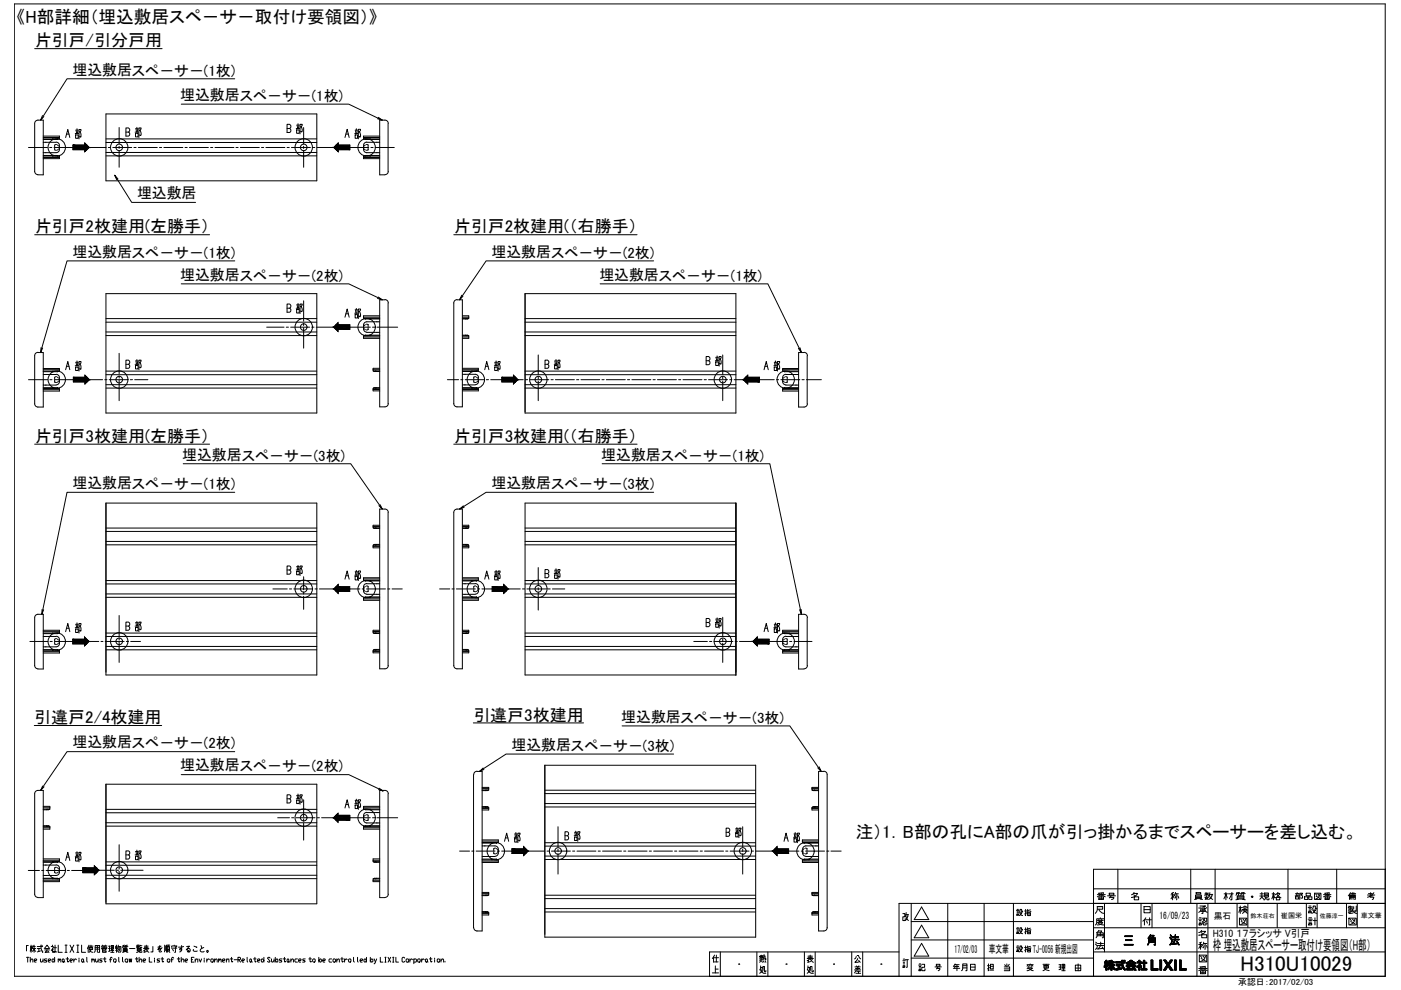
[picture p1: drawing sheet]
<svg xmlns="http://www.w3.org/2000/svg" width="297mm" height="210mm" viewBox="0 0 297 210" stroke-linecap="round" stroke-linejoin="round" font-family="sans-serif">
<!-- layer: TOS_WA -->
<g fill="none" stroke="#000" stroke-width=".21">
<path d="M3 .8h290.7v206.2h-290.7zM191.4 193.7h.4v.7h-.4v.8h.5v-.4M192.1 194l.1 .7 .4 .5M192.1 193.9h.5M192.1 193.5l-.2 .9M192.5 193.9l-.2 .7-.4 .6M193.2 199.3h38.6M193.2 195.4h38.6M193.2 191.5v15.5M195.4 192.3l1.5 2.7h-3.1zM195.4 196.2l1.5 2.6h-3.1zM200.9 191.5v15.5"/>
<path d="M208.6 191.5v15.5M214.9 191.5v15.5M231.8 188.5h61.9M231.8 196.7h61.9M234.2 191.5v10.3M237 184.3v7.2M241.9 191.5v5.2M244.2 191.5v5.2M252.5 184.3v7.2M253.8 191.5v15.5M256.1 191.5v15.5M257.6 184.3v7.2"/>
<path d="M262.3 191.5v5.2M264.6 191.5v5.2M270.8 191.5v5.2M273.1 184.3v7.2M277 191.5v5.2M279.3 191.5v5.2M283.4 184.3v7.2M285.5 191.5v5.2M287.8 191.5v5.2M293.7 184.3h.1M293.7 184.3h-61.9v22.7M293.7 191.5h-103.1v15.5"/>
<path d="M5.6 203h.6M5.9 203v1M6 200.5h-.4v1.1M6.4 203.7l.4-.4 .2 .7M6.4 203v1M6.5 200.7h.2M6.6 200.4v1.5M6.7 201.5l-.1-.8-.2 1M6.8 201.7l.4-.6 .4 .6M6.8 201.1h.8M6.9 200.7h.6M7 200.5l-.2 .5"/>
<path d="M7.2 200.4v1.5M7.3 203.7h.3l.2-.2-.2-.2-.3 .2v.3l.3 .2M7.9 201.1h.7M7.9 200.7h1.1M8.2 201.1v.6M8.6 203.3l.1 .7 .4-.3M8.6 201.6l-.7 .2M8.7 200.4l.1 1 .2 .5v-.3M8.8 200.4l.2 .1M9.1 203.3v.7M9.4 201.1l.6-.7 .5 .7M9.5 201.4h1"/>
<path d="M9.6 201.1h.7M9.9 203.3h-.4l-.1 .2 .1 .2h.3l.1 .1-.1 .2h-.4M10 201.4l-.4 .5 .7-.1M10.1 201.7l.3 .2M10.2 203.7h.4l.2-.2-.2-.2-.4 .2v.3l.4 .2M10.9 200.7h.4l-.4 .8M11.1 200.4v.3M11.2 203.3l.4 .4-.3 .3-.3-.2zM11.3 201.4l-.2-.2v.7M11.3 200.9h.7M11.6 203v1M11.7 200.4v1.4h-.4h.8"/>
<path d="M12.3 200.4v1.5h.9M12.3 203.5l.2-.2 .1 .4M12.3 203.3v.7M12.6 203.5l.2-.2 .1 .2v.5M13.3 203.3l.3 .2v.3l-.2 .2-.2-.2zM13.6 203.8l.1 .2M13.8 200.4h.4M13.8 201.9h.4M14 200.4v1.5M14 203.3h.5M14.3 203v.8l.1 .2 .1-.2M14.8 203.7h.4l.2-.2-.2-.2-.4 .2v.3l.4 .2"/>
<path d="M14.8 200.4l.8 1.5M15.6 200.4l-.8 1.5M15.6 203.3v.7M16.2 203.5l-.3-.2-.3 .4M16.3 200.4h.4M16.3 201.9h.4M16.5 200.4v1.5M16.7 203.1v.2M16.7 203.5v.5M17.3 200.4v1.5h.8M17.4 203.3l.3 .2-.1 .5-.3-.2zM17.7 203.8l.2 .2"/>
<path d="M18.4 203l.1 1M18.7 200.8l-.2 .3M18.9 200.4l-.2 .4v1.1M18.9 200.6h.8M19 200.9h.6v.4h-.6zM19 201.5l.7 .4M19.3 200.4a1.36 1.36 0 0 1-.4 1.5M19.5 203.5l.1-.2 .1 .4M19.5 203.3v.7M19.7 203.5l.2-.2 .1 .2v.5M20 201.9l.2-.2v-1.2h.9v1.4h-.2M20.2 201.2h.9"/>
<path d="M20.2 200.9h.9M20.3 203.3v.5l.1 .2 .4-.3M20.6 200.5v1.4M20.8 203.3v.7M21.5 201.2l.1-.3h1.1l-.1 .3M21.7 203.3h-.5l-.1 .2 .1 .2h.3l.2 .1-.2 .2h-.4M21.7 200.6h.4M21.7 201.1h.7v.3h-.7zM21.7 201.6h.8v.3h-.8zM21.7 200.4l-.2 .3M21.7 201.4v.2M21.8 200.6l.1 .2"/>
<path d="M21.9 203.3h.6M22.1 200.8v.1M22.2 203v.8l.1 .2 .2-.2M22.3 200.6h.4M22.3 200.4l-.2 .3M22.4 200.6l.1 .2M23 201.1h.4M23 200.6h.4M23.2 203.5h.5M23.2 200.6v1.1M23.4 201.6l-.4 .1M23.5 201.9h.7"/>
<path d="M23.5 201.5h.6M23.6 200.5h.5v.7h-.5zM23.6 200.9h.5M23.8 203.1l-.1-.1-.3 .1v.9M23.8 200.5v1.4M24.2 203.3h.3l.1 .2-.1 .5h-.3l-.1-.2zM24.5 200.6v.2h.4M24.5 200.8v.3M24.7 200.4v1.5M24.9 201.2l-.4 .3M25 200.7h.6v1l-.2 .2M25.1 200.4l-.2 .7"/>
<path d="M25.2 203l.1 1M25.2 200.7v.5l-.3 .5M25.4 200.7v.4l-.3 .8M26 203v.8l.1 .2M26.1 200.6h.4M26.1 201.1h.9v.6h-.9zM26.1 201.5h.9M26.1 201.3h.9M26.3 201.8l-.3 .1M26.3 200.6v.4M26.4 200.4l-.3 .1-.1 .4M26.5 203.5l.5-.2 .1 .2-.1 .5-.5-.2z"/>
<path d="M26.6 200.6h.5M26.8 201.8l.3 .1M26.9 200.6v.4M27 200.4l-.4 .1-.1 .4M27.4 203.3l.1 .7 .1-.7 .2 .7 .1-.7M27.5 201.1h1.1M28.7 203.3h.5M29 203v.8l.1 .2 .1-.2M29 200.6h.4v.2h-.4M29.1 201.1h.8v.5h-.8zM29.1 201.3h.8M29.1 201.5h.8"/>
<path d="M29.3 200.4v.2M29.3 200.8v.2M29.4 201.6l-.1 .2-.4 .1M29.5 200.4h-.5v.6h.5M29.5 203.7l.4-.4 .1 .7M29.5 203v1M29.6 201.6l.1 .3h.3l.1-.2M29.7 200.5l-.1 .2M29.7 200.9h.4M29.7 200.4v.1h.4M30.3 203.7h.5l.1-.2-.1-.2h-.3l-.2 .2 .2 .5h.3M30.4 201.6l.3-.1v.4"/>
<path d="M30.4 201.1h1.2M30.6 200.6h.8M30.6 200.9h.8M31 201.2l.3 .5 .3 .2M31 200.4v.7l-.3 .4M31.1 201.7l-.6 .2M31.4 201.3l-.3 .2M31.7 203v1h.5M32.4 200.7v1.1h-.4M32.8 203.1v.2M32.8 203.5v.5M33.9 203.3h-.5l-.1 .2 .1 .2h.3l.2 .1-.2 .2h-.4"/>
<path d="M33.9 200.5l-.4 .8 .5-.3 .1 .5M34.1 200.6l-.6 .2M34.1 203.3h.6M34.4 200.9l-.7 .6 .1 .3 .5-.1M34.4 203v.8l.1 .2 .2-.2M34.9 200.4v1.4M35.1 200.6v.9M35.3 200.4v1.4M35.4 200.4h.6M35.5 200.7h.4v.9h-.4zM35.5 201.3h.4M35.5 201h.4"/>
<path d="M35.6 201.6l-.2 .3M35.6 203.3l.4 .2v.3l-.2 .2-.3-.2zM35.7 200.4l-.2 .3M35.8 201.6l.2 .3M36.3 203.5h.4M36.4 200.8v-.2h1.1l-.1 .2M36.4 201h1.1M36.6 201.3l.2 .3M36.8 203.1l-.1-.1-.3 .1v.9M36.9 200.4v.2M37.2 200.7v1.2h-.2M37.6 203.3h.5"/>
<path d="M37.9 203v.8l.1 .2 .1-.2M38.4 203.7l.4-.4 .2 .7M38.4 203v1M38.5 200.5v.8h-.4l.1-.2h.2l.1 .4-.4 .3M38.9 200.7l-1.1 .1M39.2 203.7h.5l.1-.2-.1-.2-.5 .2v.3l.5 .2M39.6 200.7l.6-.1-.7 .8 .7-.3 .1 .2-.1 .5h-.4l-.1-.2 .3-.1 .1 .3M40.6 203.5h.2M41 201.3v.2l.2 .2 .6-.1M41.1 200.6l.6 .2-.1 .1M41.1 203h-.5v1h.5M41.4 203.7l.4-.4 .1 .7"/>
<path d="M41.4 203.3v.7M42.2 203.3l.3 .7 .2-.7M42.6 200.5l.2 .6M43.2 200.9a.79 .79 0 0 0-.8 .7l.3 .2 .6-.1M43.3 203.1v.2M43.3 203.5v.5M43.8 203.3v.7M44.4 203.5l-.3-.2-.3 .4M44.8 203.3h.3l.1 .2-.1 .5h-.3l-.1-.2zM45.5 203.7l.4-.4 .1 .7M45.5 203.3v.7M46.3 203.5l.2-.2 .1 .4"/>
<path d="M46.3 203.3v.7M46.6 203.5l.2-.2 .1 .2v.5M47.1 203.7h.5l.1-.2-.1-.2-.5 .2v.3l.5 .2M48 203.7l.4-.4 .1 .7M48 203.3v.7M48.8 203.3h.5M49.1 203v.8l.1 .2 .1-.2M49.6 203.5h.6M50.4 203.5h.5l.1-.2-.1-.3h-.5v1M50.6 203.5l.4 .5M51.3 203.7h.4l.1-.2-.1-.2-.4 .2v.3l.4 .2M52.4 203l.1 1"/>
<path d="M53.1 203.3l.2 .2-.1 .5-.3-.2zM53.3 203.8l.2 .2M53.7 203.3h.6M54 203v.8l.2 .2 .1-.2M54.6 203.7h.4l.1-.2-.1-.2-.4 .2 .1 .5h.3M55.5 203.3l.5 .4-.3 .3-.3-.2zM56 203v1M57.3 203.1l-.2-.1-.4 .1 .6 .7-.2 .2-.4-.2M57.6 203.3l.1 .7 .4-.3M58.1 203.3v.7M58.4 203v1M58.7 203.3l.2 .2-.1 .5-.4-.3z"/>
<path d="M59.8 203.3h-.5l-.1 .2 .1 .2h.3l.2 .1-.2 .2h-.4M60 203.3h.6M60.3 203v.8l.1 .2 .2-.2M61 203.3l.2 .2-.1 .5-.2-.2zM61.2 203.8l.2 .2M61.7 203.7l.4-.4 .1 .7M61.7 203.3v.7M63.1 203.3h-.5l-.1 .2 .1 .5h.5M63.3 203.7h.4l.2-.2-.2-.2h-.3l-.1 .2 .1 .5h.3M64.7 203.3h-.4l-.1 .2 .1 .2 .4 .1-.2 .2h-.3M65.5 203.3h.5M65.7 203v.8l.2 .2 .1-.2"/>
<path d="M66.3 203.5l.4-.2 .1 .2-.1 .5-.4-.2zM67.6 203v1M67.9 203.3l.2 .2-.1 .5-.4-.3zM68.4 203.7h.5l.1-.2-.1-.2h-.3l-.2 .2 .2 .5h.3M70.3 203.3h-.4l-.1 .2 .1 .5h.4M70.7 203.3l.4 .2v.3l-.1 .2-.4-.2zM71.4 203.7l.4-.4 .2 .7M71.4 203.3v.7M72.2 203.3h.6M72.5 203v.8l.1 .2 .2-.2M73.1 203.3v.7M73.6 203.5l-.3-.2-.2 .4"/>
<path d="M74 203.3l.4 .2-.1 .5-.4-.2zM75 203v.8l.1 .2M75.8 203l.1 1M76.4 203.7h.4l.1-.2-.1-.2h-.3l-.1 .2 .1 .5h.3M77.2 203.5l.3-.2 .2 .4-.2 .3-.3-.2zM77.7 203v1M78.5 203v1M78.8 203.3l.3 .2v.3l-.2 .2-.4-.3zM79.3 203.3l.3 .7M79.9 203.3l-.5 1h-.1M80.6 203v1h.6M81.6 203h.3"/>
<path d="M81.6 204h.3M81.7 203v1M82.3 203l.5 1M82.8 203l-.5 1M83.3 203h.2M83.3 204h.2M83.4 203v1M83.9 203v1h.6M85.8 203.1l-.1-.1-.5 .1v.7l.2 .2 .4-.2M86.2 203.3h.3l.1 .2-.1 .5h-.3l-.1-.2zM86.9 203.3v.7M87.4 203.5l-.2-.2-.3 .4"/>
<path d="M87.7 203.5l.2-.2h.3l.1 .2-.1 .5h-.5M87.7 203.3v1M88.7 203.3h.3l.1 .2-.1 .5h-.3l-.2-.2zM89.4 203.3v.7M89.9 203.5l-.3-.2-.2 .4M90.3 203.3l.3 .2-.1 .5-.3-.2zM90.6 203.8l.1 .2M91 203.3h.6M91.3 203v.8l.1 .2 .2-.2M92.1 203.1v.2M92.1 203.5v.5M92.8 203.3l.4 .2v.3l-.1 .2-.4-.2z"/>
<path d="M93.5 203.7l.4-.4 .2 .7M93.5 203.3v.7M94.3 203.8v.2M151 206.3h1.3M151.3 202.9l-.3 .3M151.4 203.1h.9M151.5 203.9h.8M151.5 202.5l-.2 .4v1.1M151.7 205.5h.6M151.7 204.8v1.5M151.9 202.5v1.4M152.7 201.8v5.2"/>
<path d="M156.6 204.4h.1M160.5 201.8v5.2M162.8 201.8v5.2M166.7 204.4h.1M170.5 201.8v5.2M171.1 203.7l.3-.1v.4M171.1 203.2h1.4M171.2 205.6l.3 .5 .5 .3h.5M171.3 205.1h.4l-.3 1-.3 .3M171.3 204.8l-.2 .8M171.3 202.7h.9M171.3 203h.9"/>
<path d="M171.8 203.3l.4 .6 .3 .1M171.8 202.5v.7l-.4 .4M171.9 203.9l-.7 .1M172.2 203.4l-.2 .2M172.5 205.8v.2l-.3 .1v-1.2h-.4v.9l-.2 .3M172.8 201.8v5.2M176.7 204.4h.1M180.6 201.8v5.2M182.9 201.8v5.2M186.8 204.4h.1M190.6 201.8h-40.2v5.2M191.4 203.7h.5"/>
<path d="M191.5 204.8h.3v.3h-.3zM191.5 204.4h.3M191.5 204h.3M191.5 203.4h.3M191.9 203.5h.7M193.2 203.1h38.6M193.8 202.7l1.6-2.7 1.5 2.7M231.8 201.8h61.9M234.1 204.8v.3M234.2 203.9v.3M234.2 204.7v.3M234.2 204.6v.4"/>
<path d="M234.3 203.9v.3M234.3 204.4v.6M234.4 203.9v.3M234.4 204.3v.5M234.4 203.6h.3v.3h.2v.3h-.2l.2 .3v.4l-.2-.2v1h-.3v-.9l-.3 .3 .3-.8v-.1h-.2v-.3h.2zM234.4 203.9v.9M234.5 203.6v2.1M234.6 203.6v2.1M234.7 203.6v2.1M234.8 203.9v.3M234.8 204.4v.4M234.8 204.5v.3"/>
<path d="M234.9 203.9v.3M234.9 204.5v.4M234.9 205.3v.3M235 204.1v.3M235 204.5v.3M235 205.3v.3M235.1 204v.4M235.1 204.5v.3M235.1 205.2v.4M235.1 203.7h.3v.2h.1v-.3h.3v.3h.4v.3h-.4v.3h.5v.3h-.3l.3 .8-.5-.7v.8h-.3v-.8l-.6 .7v-.3l.4-.5h-.3v-.3h.5v-.3h-.2l-.3 .3zM235.1 203.7v.7M235.1 205v.5"/>
<path d="M235.2 203.7v.6M235.2 204.5v.3M235.2 205v.4M235.2 203.7v.5M235.2 204.9v.4M235.3 203.7v.5M235.3 204.5v.8M235.4 204.5l-.1 .7M235.4 203.9v.3M235.4 204.5v.6M235.4 204.5v.5M235.5 203.9v.3"/>
<path d="M235.5 204.5v.4M235.5 203.6v2.1M235.6 203.6v2.1M235.7 203.6v2.1M235.8 203.9v.3M235.8 204.5v.5M235.9 203.9v.3M235.9 204.5v.5M235.9 204.5v.6M236 203.9v.3M236 204.5v.8M236 204.5v.3"/>
<path d="M236 204.8v.5M236.1 203.9v.3M236.1 204.5v.3M236.1 205v.4M236.1 205v.5M236.2 203.9v.3M236.2 204.5v.3M236.2 205.1v.5M236.2 205.3v.3M236.3 204.5v.3M236.3 205.3v.3M236.5 203.9h1.3v-.3h.3v.3h.4v.3h-.4v.3l.2 .6 .3 .3v.3l-.5-.4-.3-1.1h-1.3z"/>
<path d="M236.6 203.9v.3M236.6 205.4v.3M236.6 204.5h1.1v.3h-.4v.5l.5-.1v.3l-1.3 .2v-.3h.6v-.6h-.5zM236.6 205.4v.2M236.7 203.9v.3M236.7 204.5v.3M236.7 205.4v.2M236.8 203.9v.3M236.8 204.5v.3M236.8 205.4v.2M236.9 203.9v.3M236.9 204.5v.3"/>
<path d="M236.9 205.4v.2M237 203.9v.3M237 204.5v.3M237 205.4v.2M237.1 203.9v.3M237.1 204.5v1.1M237.2 203.9v.3M237.2 204.5v1.1M237.3 203.9v.3M237.3 204.5v1.1M237.3 204.5v.3M237.3 205.3v.3"/>
<path d="M237.4 203.9v.3M237.4 204.5v.3M237.4 205.3v.3M237.5 203.9v.3M237.5 204.5v.3M237.5 205.3v.3M237.6 203.9v.3M237.6 204.5v.3M237.6 205.3v.2M237.7 203.9v.3M237.7 204.5v.3M237.7 205.2v.3"/>
<path d="M237.8 203.6l.1 1.1M237.8 205.2v.3M237.9 203.6v1.3M237.9 203.6v1.4M238 203.6v1.5M238 203.6l.1 1.7M238.1 203.9v.3M238.1 204.6v.7M238.2 203.9v.3M238.2 204.8v.6M238.2 203.6h.3v.2h-.3zM238.2 203.6v.2"/>
<path d="M238.2 204.9v.5M238.2 205l.1 .6M238.3 203.6v.2M238.3 203.9v.3M238.3 205.2v.4M238.4 203.6v.2M238.4 203.9v.3M238.4 205.2v.4M238.4 205.3v.3M238.4 205.3v.4M238.5 203.6v.2M238.5 203.9v.3"/>
<path d="M238.5 205.4v.3M238.8 204.1l.8-.5h.4l.8 .5v.3l-.3-.1v.2h-1.4v-.2l-.3 .1zM238.8 204.7h2v.3h-1.2l-.3 .4h.8l.2-.1-.2-.3h.4l.3 .7-.4-.1h-1.6v-.2h.2l.2-.4h-.4zM238.8 204.1v.3M238.8 204.7v.3M238.9 204.7v.3M238.9 205.4v.2M238.9 204.1v.3M239 204.1v.2M239 204.7v.3M239 205.4v.2M239 204v.3"/>
<path d="M239 205.3v.3M239.1 204v.5M239.1 204.7v.3M239.1 205.1v.5M239.2 204.2h.2a.45 .45 0 0 1 .4-.3 .45 .45 0 0 1 .4 .3h.2zM239.2 203.9v.6M239.2 204.7v.9M239.3 203.9v.6M239.3 204.7v.9M239.4 203.9v.3M239.4 204.2v.3M239.4 204.7v.9"/>
<path d="M239.4 203.8v.4M239.4 204.7v.5M239.4 205.4v.2M239.5 203.8v.3M239.5 204.2v.3M239.5 204.7v.4M239.5 205.4v.2M239.6 203.7v.4M239.6 204.7l-.1 .3M239.6 203.7v.3M239.6 204.2v.3M239.6 204.7v.3"/>
<path d="M239.6 205.4v.2M239.6 203.6v.4M239.7 203.6v.3M239.7 204.2v.3M239.7 204.7v.3M239.7 205.4v.2M239.8 203.6l-.1 .3M239.8 203.6v.3M239.8 204.2v.3M239.8 204.7v.3M239.8 205.4v.2M239.9 203.6v.3"/>
<path d="M239.9 204.2v.3M239.9 204.7v.3M239.9 205.4v.2M239.9 203.6l.1 .4M240 203.7v.3M240 204.2v.3M240 204.7v.3M240 205.4v.2M240.1 203.7v.3M240.1 204.2v.3M240.1 204.7v.3M240.1 205.4v.2"/>
<path d="M240.1 203.7v.4M240.1 203.8v.3M240.2 205v.1M240.2 205.3v.3M240.2 203.9v.3M240.2 204.2v.3M240.2 204.7v.3M240.2 205v.2M240.3 203.9v.3M240.3 204.2v.3M240.3 204.7v.3M240.3 205v.3"/>
<path d="M240.3 205.3v.3M240.3 203.9v.6M240.3 205v.6M240.4 203.9v.6M240.4 204.7v.3M240.4 205v.6M240.4 204v.5M240.5 204v.5M240.5 204.7v.3M240.5 205.1v.6M240.5 204v.3M240.5 205.2v.5"/>
<path d="M240.6 204v.3M240.6 204.7v.3M240.6 205.3v.4M240.7 204.1v.2M240.7 204.7v.3M240.7 205.3v.4M240.7 205.4v.3M240.7 205.5v.2M240.8 204.1v.3M240.8 204.7v.3M240.8 205.6v.1M240.8 205.7h.1"/>
<path d="M241.1 204.9v.3M241.1 203.9h.3v-.3h.3v.3h.3l-.2 .7 .2 .2v.3l-.3-.2v.8h-.3v-.7l-.3 .2v-.3l.6-.7h-.6zM241.1 203.9v.3M241.2 203.9v.3M241.2 204.8v.3M241.3 203.9v.3M241.3 204.8v.3M241.3 204.8v.2M241.4 203.9v.3M241.4 204.7v.3M241.5 203.6v.6M241.5 204.6v1.1"/>
<path d="M241.5 204.5v1.2M241.6 203.6v.6M241.6 204.4v1.3M241.6 203.6l.1 2.1M241.7 203.9v1M241.8 203.9v1M241.8 203.9v.6M241.8 204.7v.3M241.8 204.7l.1 .3M241.9 203.9l-.1 .5M242 203.9v.3M242 204.8v.3"/>
<path d="M242 205.4v.2M242.1 204v.3M242.1 205.4v.2M242.2 204v.3M242.2 205.4v.2M242.3 204v.3M242.3 205.4v.2M242.4 204v.3M242.4 205.4v.2M242.4 203.6h.3v.4h.4v.3h-.4v1.1h.5v.2h-1.3v-.2h.5v-1.1h-.4v-.3h.4zM242.4 203.6v2M242.5 203.6v2"/>
<path d="M242.6 203.6v2M242.7 203.6v2M242.8 204v.3M242.8 205.4v.2M242.9 204v.3M242.9 205.4v.2M243 204v.3M243 205.4v.2M243.1 204v.3M243.1 205.4v.2M244 203.6h.4v1.8h1.1v.3h-1.5zM244.1 203.6v2.1"/>
<path d="M244.2 203.6v2.1M244.3 203.6v2.1M244.4 203.6v2.1M244.5 205.4v.3M244.6 205.4v.3M244.7 205.4v.3M244.8 205.4v.3M244.9 205.4v.3M245 205.4v.3M245.1 205.4v.3M245.2 205.4v.3M245.3 205.4v.3"/>
<path d="M245.4 205.4v.3M245.5 205.4v.3M245.9 203.6h.4v2.1h-.4zM245.9 203.6v2.1M246 203.6v2.1M246.1 203.6v2.1M246.2 203.6v2.1M246.7 205.6v.1M246.7 203.6h.5l.5 .7 .5-.7h.4l-.7 1 .8 1.1h-.5l-.6-.8-.5 .8h-.4l.7-1.1zM246.7 203.6h.1M246.8 203.6v.1M246.8 205.5v.2"/>
<path d="M246.9 203.6v.2M246.9 205.4v.3M247 203.6v.3M247 205.3v.4M247 203.6v.4M247 205.2v.5M247.1 203.6v.6M247.1 205v.7M247.2 203.6v.6M247.2 205v.6M247.2 203.7v.6M247.2 204.9v.7"/>
<path d="M247.3 203.7v.6M247.3 204.8v.7M247.3 203.8v.7M247.3 204.7v.7M247.4 203.9v.6M247.4 204.7v.6M247.4 204v1.2M247.5 204v1.1M247.6 204.2v.8M247.6 204.2v.7M247.7 204.3v.6M247.8 204.2v.8"/>
<path d="M247.8 204.1v1M247.8 204v1.2M247.9 204v1.3M247.9 204.7l.1 .7M248 203.9l-.1 .6M248 203.8v.6M248 204.8v.7M248.1 203.7v.6M248.1 204.9v.7M248.1 203.7v.5M248.1 205v.6M248.2 203.6v.6"/>
<path d="M248.2 205v.7M248.2 203.6v.5M248.2 205.1v.6M248.3 203.6v.4M248.3 205.1v.6M248.3 205.2v.5M248.4 205.3v.4M248.4 203.6v.3M248.4 203.6v.2M248.4 205.4v.3M248.5 203.6v.1M248.5 205.5v.2"/>
<path d="M248.5 205.6v.1M248.6 203.6h.1M248.6 205.6v.1M248.6 205.7h.1M249 203.6h.4v2.1h-.4zM249.1 203.6v2.1M249.2 203.6v2.1M249.3 203.6v2.1M249.4 203.6v2.1M250.1 203.6h.3v1.8h1.1v.3h-1.4zM250.1 203.6v2.1M250.2 203.6v2.1"/>
<path d="M250.3 203.6v2.1M250.4 203.6v2.1M250.5 205.4v.3M250.6 205.4v.3M250.7 205.4v.3M250.8 205.4v.3M250.9 205.4v.3M251 205.4v.3M251.1 205.4v.3M251.2 205.4v.3"/>
<circle cx="44" cy="201.7" r=".2"/>
</g>
<!-- layer: TOS_K3 -->
<g fill="none" stroke="#000" stroke-width=".21">
<path d="M6 31.3h4.1M10.5 31.3h.5M18.9 31.3h3.6M23 31.3h.4M25.3 31.9v3.6M29.3 31.3h4M33.8 31.3h.5M34.7 31.3h4.1M39.2 31.3h.5M40.2 31.3h4M44.6 31.3h.5M45.6 31.3h4"/>
<path d="M50 31.3h.5M51 31.3h4M55.4 31.3h.5M56.4 31.3h4M64.4 31.9v3.6M67.2 31.3h3.7M79.6 31.3h4M56.5 69.4h3.7M64.4 69.5v4.3M67 69.4h3.7M79 69.4h.4M79.9 69.4h4.4"/>
<path d="M6 80.5h4.1M10.6 80.5h.4M19 80.5h2.7M22.2 80.5h.5M23.1 80.5h4.1M25.3 80.6v4.3M94.9 80.5h2.3M97.7 80.5h.5M98.6 80.5h4M108.4 80.5h2.5M111.4 80.5h.5M112.3 80.5h4.1"/>
<path d="M114.1 80.8v4.1M117.8 80.5h4M122.2 80.5h.5M123.2 80.5h4M127.6 80.5h.5M128.6 80.5h4M133 80.5h.5M134 80.5h4M138.5 80.5h.4M139.4 80.5h4M143.9 80.5h.4M144.8 80.5h4"/>
<path d="M153.2 80.8v4.1M155.6 80.5h2.6M165.6 80.5h4M170 80.5h.5M171 80.5h3.1M6.3 136h3.8M10.6 136h.5M18.9 136h2M21.4 136h.4M22.3 136h4M25.3 136.2v4.2M64.4 122.3v2.7"/>
<path d="M64.4 125.5v.5M64.4 126.4v2.8M66.8 124.9h.5M67.7 124.9h3.1M77.7 124.9h4M82.2 124.9h.5M83.1 124.9h2.2M93.2 124.9h2.2M95.8 124.9h.5M96.8 124.9h4M107.7 124.9h2.6M110.8 124.9h.4"/>
<path d="M111.7 124.9h4M114.1 125.5v3.9M153.2 136.4v4M155.9 136h.4M156.8 136h2.8M168.3 136h3.9M62.8 173.4h4M64.4 173.6v.5M64.4 174.6v3.5M67.3 173.4h.4M68.2 173.4h2.5M79 173.4h.4"/>
<path d="M79.9 173.4h4.4M6 184.6h2.4M8.8 184.6h.5M9.8 184.6h4M19.5 184.5h4.7M25.3 184.7v4.3M97.4 180.5h2.2M100 180.5h.5M101 180.5h4M111.9 180.5h3.6M116 180.5h.4M118.3 181v4.3"/>
<path d="M122.3 180.5h4.1M126.8 180.5h.5M127.7 180.5h4.1M132.2 180.5h.5M133.2 180.5h4M137.7 180.5h.4M138.6 180.5h4M143 180.5h.5M144 180.5h4M148.4 180.5h.5M149.4 180.5h4M157.5 181v4.3"/>
<path d="M160.2 180.5h3.7M170.8 180.5h4M175.3 180.5h.5M176.2 180.5h2.1"/>
</g>
<!-- layer: 0 -->
<g fill="none" stroke="#000" stroke-width=".21">
<path d="M49.8 16.7h-35.6l-5.6 8.8M9 24.5l-.4 1 .7-.8M24.3 37.2l3.6 5.7h13.6M25 38l-.7-.8 .5 .9M38.4 22.1h35.5l7.2 3.4M80.2 24.9l.9 .6-1.1-.3M49.8 55.3h-35.6l-5.6 19.4M138.6 55.3h-35.5l-5.7 8.3M8.7 73.7l-.1 1 .4-.9M38.4 60.2h35.5l7.2 3.4M80.2 63l.9 .6-1.1-.3M97.9 62.6l-.5 1 .8-.8"/>
<path d="M127.2 60.2h35.6l7.1 14.5M169.6 73.7l.3 1-.6-.8M38.8 98.3h35.6l6.7 9.6M127.7 98.3h35.5l6.7 31.9M49.8 104.4h-35.6l-5.3 25.8M80.6 107l.5 .9-.8-.7M98.2 107.3l-.8 .6 1-.3M138.6 104.4h-35.5l-5.7 3.5M8.9 129.2v1l.4-.9M169.9 129.2v1l-.4-.9M49.8 159.4h-35.6l-5.6 8.2M131.9 153.9h35.6l6.6 9.7"/>
<path d="M142.8 159.9h-35.5l-5.6 3.7M9 166.7l-.4 .9 .7-.8M38.4 164.2h35.5l7.3 3.5M80.4 167.1l.8 .6-1-.3M102.4 162.8l-.7 .8 .9-.5M173.7 162.6l.4 1-.7-.8"/>
</g>
<!-- layer: TOS_M1 -->
<path d="M7.4 10.3h27M7.4 49.8h37M96.2 49.8h38.9M7.4 94.2h37M96.2 94.2h38.9M7.3 153.8h27M100.4 153.3h23.3" fill="none" stroke="#000" stroke-width=".21"/>
<!-- layer: TOS_S1 -->
<g fill="none" stroke="#000" stroke-width=".21">
<path d="M7.4 36.3a.7 .7 0 0 0 .7 .7M8 25.5h1.2v11.6h-1.2M8.1 25.5a.7 .7 0 0 0-.7 .7v10.2M9.2 33.1h3.4v.5h-3.4M9.2 32.4h2.7M9.2 30.2h2.7M9.2 33h3l.2 .1M9.2 28.9h3.4M9.2 29.4h3.4M9.2 29.2h3.4M9.2 33.4h3.4M9.2 29.6h3"/>
<path d="M22.5 24.2h44.7v14.1h-44.7zM22.5 32.3h44.7M22.5 30.2h44.7M77.1 28.9h3.4M77.1 29.4h3.4M77.1 29.2h3.4M77.1 33.4h3.4M77.5 29.6h3M77.8 32.4h2.7M77.8 30.2h2.7M80.5 33.1h-3.4v.5h3.4M80.5 33h-3l-.3 .1"/>
<path d="M82.3 26.2v10.2M82.3 26.2a.7 .7 0 0 0-.7-.7h-1.1v11.6l1.1-.1a.7 .7 0 0 0 .7-.7M8 74.7h1.2v11.6h-1.2M8.1 74.7a.7 .7 0 0 0-.7 .7v10.2a.7 .7 0 0 0 .7 .7M9.2 79.4h2.7M9.2 78.1h3.4M9.2 78.7h3.4M9.2 78.4h3.4M9.2 78.8h3M22.5 62.3h44.7v25.3h-44.7zM22.5 70.4h44.7M22.5 68.3h44.7"/>
<path d="M22.5 79.4h44.7M77.1 71.4h3.4M77.1 67.5h3.4M77.1 67.3h3.4M77.1 67h3.4M77.5 67.6h3M77.8 70.5h2.7M77.8 68.2h2.7M79.1 78.4h1.4M79.2 78.6l.2 .2h1.1M80.5 78.1h-1.4v.5h1.4M80.5 71.2h-3.4v.5h3.4"/>
<path d="M80.5 71.1h-3l-.3 .1M82.3 64.2v21.4M82.3 64.2a.7 .7 0 0 0-.7-.7l-1.1 .1v22.7h1.1a.7 .7 0 0 0 .7-.7M98 78.6h3.4M98 78.4h3.4M98 78.8h3M98 78.1h3.4M98 71.2h1.4v.5h-1.4M98 71.4h1.4M98 71.1h1.1l.2 .1M98 67h1.4v.5h-1.4M98 67.3h1.4"/>
<path d="M98 79.4h2.7M99.3 67.5l-.2 .1h-1.1M108.9 79.6l.9 .9-.9 .9M111.3 62.3h44.7v25.3h-44.7zM111.3 70.4h44.7M111.3 68.3h44.7M111.3 79.4h44.7M161 80h-2.5v-.4l-.9 .9 .9 .9v-.4h2.5M165.9 78.1h3.4M165.9 78.7h3.4M165.9 78.4h3.4M166.3 78.8h3"/>
<path d="M166.6 79.4h2.7M170.5 74.7h-1.2v11.6h1.2a.7 .7 0 0 0 .7-.7M170.5 74.7a.7 .7 0 0 1 .7 .7M171.1 75.4v10.2M9.2 82.4h3.4v.5h-3.4M9.2 81.6h2.7M9.2 82.2h3l.2 .2M9.2 82.6h3.4M22.5 81.6h44.7M79.1 82.6h1.4M80.5 82.3h-1.4v.6h1.4M80.5 82.2h-1.1l-.2 .1"/>
<path d="M96.2 85.6a.7 .7 0 0 0 .7 .7h1.1v-22.7h-1.1a.63 .63 0 0 0-.7 .6v21.4M98 81.6h2.7M98 82.3h3.4v.6h-3.4M98 82.2h3l.2 .1M98 82.6h3.4M111.3 81.6h44.7M165.9 82.6h3.4M166.6 81.6h2.7M169.3 82.4h-3.4v.5h3.4M169.3 82.2h-3l-.2 .2M22.5 106.7h44.7v36.4h-44.7zM22.5 114.8h44.7"/>
<path d="M22.5 112.7h44.7M79.1 115.9h1.4M79.1 111.6h1.4M79.2 111.9l.2 .1h1.1M80.5 115.4h-1.1l-.2 .2M80.5 115.6h-1.4v.5h1.4M80.5 111.4h-1.4v.5h1.4M82.3 108.7v32.4M82.3 108.6a.7 .7 0 0 0-.7-.7h-1.1v33.9h1.1a.7 .7 0 0 0 .7-.7M96.4 108.1l.5-.2h1.1v33.9h-1.1a.7 .7 0 0 1-.7-.7v-32.5zM98 115.4h1.1l.2 .2M98 115.6h1.4v.5h-1.4"/>
<path d="M98 115.9h1.4M98 111.4h1.4v.5h-1.4M98 111.6h1.4M99.3 111.9l-.2 .1h-1.1M111.3 114.8h44.7M111.3 112.7h44.7M7.4 131v10.1a.7 .7 0 0 0 .7 .7M8 130.2h1.2v11.6h-1.2M8.1 130.2a.7 .7 0 0 0-.7 .7M9.2 134.9h2.7M9.2 137.1h2.7M9.2 137.7h3l.2 .2"/>
<path d="M9.2 133.6h3.4M9.2 137.9h3.4v.6h-3.4M9.2 134.2h3.4M9.2 133.9h3.4M9.2 138.2h3.4M9.2 134.4h3M22.5 125.9h44.7M22.5 123.8h44.7M22.5 137.1h44.7M22.5 134.9h44.7M77.1 123h3.4M77.1 122.8h3.4"/>
<path d="M77.1 122.5h3.4M77.1 127h3.4M77.5 123.2h3M77.8 123.8h2.7M77.8 126h2.7M79.1 138.1h1.4M79.1 133.9h1.4M79.2 134.2l.2 .1h1.1M80.5 133.6h-1.4v.6h1.4M80.5 137.9h-1.4v.5h1.4M80.5 137.7h-1.1l-.2 .2M80.5 126.6h-3l-.3 .1"/>
<path d="M80.5 126.7h-3.4v.6h3.4M98 133.6h1.4v.6h-1.4M98 137.9h1.4v.5h-1.4M98 137.7h1.1l.2 .2M98 138.1h1.4M98 123.8h2.7M98 126h2.7M98 133.9h1.4M98 123h3.4M98 122.8h3.4M98 122.5h3.4M98 123.2h3"/>
<path d="M98 126.7h3.4v.6h-3.4M98 127h3.4M98 126.6h3l.2 .1M99.3 134.2l-.2 .1h-1.1M111.3 125.9h44.7M111.3 123.8h44.7M111.3 137.1h44.7M111.3 134.9h44.7M165.9 133.6h3.4M165.9 134.2h3.4M165.9 133.9h3.4M165.9 138.2h3.4"/>
<path d="M166.3 134.4h3M166.6 134.9h2.7M166.6 137.1h2.7M169.3 137.9h-3.4v.6h3.4M169.3 137.7h-3l-.2 .2M171.1 131v10.1M171.2 130.9a.7 .7 0 0 0-.7-.7h-1.2v11.6h1.2M156 143.1h-44.7v-36.4h44.7v36.5M171.2 141.1a.7 .7 0 0 1-.7 .7M8 167.6h1.2v22.7h-1.2M8.1 167.6a.7 .7 0 0 0-.7 .7v21.3a.7 .7 0 0 0 .7 .7M9.2 175.1h1.1l.2 .1"/>
<path d="M9.2 171h1.4v.6h-1.4M9.2 175.2h1.4v.6h-1.4M9.2 171.3h1.4M9.2 175.5h1.4M10.5 171.6l-.2 .1h-1.1M22.5 166.3h44.7v25.3h-44.7zM22.5 174.4h44.7M22.5 172.3h44.7M77.1 171.6h3.4M77.1 171.3h3.4M77.1 171h3.4M77.1 175.5h3.4"/>
<path d="M77.5 171.7h3M77.8 174.5h2.7M77.8 172.3h2.7M80.5 175.2h-3.4v.6h3.4M80.5 175.1h-3l-.3 .1M82.3 168.3v21.3M82.3 168.3a.7 .7 0 0 0-.7-.7h-1.1v22.7h1.1M100.4 164.2v32.5M101.1 163.6h1.1v33.8h-1.1a.7 .7 0 0 1-.7-.7M101.1 163.5a.7 .7 0 0 0-.7 .7M102.2 171h1.1l.2 .2M102.2 179.4h2.7"/>
<path d="M102.2 171.2h1.4v.5h-1.4M102.2 171.4h1.4M102.2 166.9h1.4v.6h-1.4M102.2 167.2h1.4M102.2 178.6h3.4M102.2 178.3h3.4M102.2 178.1h3.4M102.2 178.8h3.1M103.5 167.5l-.2 .1h-1.1M115.5 162.2h44.7v36.5h-44.7zM115.5 170.4h44.7M115.5 168.3h44.7"/>
<path d="M115.5 179.4h44.7M170.1 178.6h3.5M170.1 178.3h3.5M170.1 178.1h3.5M170.5 178.8h3.1M170.8 179.4h2.8M172.2 171.4h1.4M172.2 167.2h1.4M172.2 167.5l.3 .1h1.1M173.6 171h-1.1l-.3 .2M173.6 171.2h-1.4v.5h1.4M173.6 166.9h-1.4v.6h1.4"/>
<path d="M174.7 163.6h-1.1v33.8h1.1a.7 .7 0 0 0 .7-.7v-32.5M174.7 163.5a.7 .7 0 0 1 .7 .7M9.2 186.3h3.4v.6h-3.4M9.2 183.4h2.7M9.2 185.6h2.7M9.2 182.7h3.4M9.2 182.4h3.4M9.2 182.1h3.4M9.2 182.8h3M9.2 186.2h3l.2 .1M9.2 186.6h3.4M17.6 184h2.4v-.4l.9 .9-.9 .9v-.4h-2.4"/>
<path d="M22.5 185.6h44.7M22.5 183.5h44.7M79.1 182.4h1.4M79.1 186.6h1.4M79.2 182.7l.2 .1h1.1M80.5 182.1h-1.4v.6h1.4M80.5 186.3h-1.4v.6h1.4M80.5 186.2h-1.1l-.2 .1M82.3 189.6a.7 .7 0 0 1-.7 .7M102.2 182.1h3.1l.1 .2M102.2 193.3h1.1l.2 .1M102.2 193.4h1.4v.6h-1.4"/>
<path d="M102.2 193.7h1.4M102.2 181.6h2.7M102.2 189.2h1.4v.6h-1.4M102.2 189.5h1.4M102.2 182.3h3.4v.6h-3.4M102.2 182.6h3.4M103.5 189.8l-.2 .1h-1.1M115.5 181.5h44.7M115.5 192.6h44.7M115.5 190.5h44.7M170.1 182.6h3.5M170.8 181.6h2.8"/>
<path d="M172.2 193.7h1.4M172.2 189.5h1.4M172.2 189.8l.3 .1h1.1M173.6 182.1h-3.1l-.2 .2M173.6 189.2h-1.4v.6h1.4M173.6 193.4h-1.4v.6h1.4M173.6 193.3h-1.1l-.3 .1M173.6 182.3h-3.5v.6h3.5"/>
<circle cx="64.4" cy="31.2" r=".7"/>
<circle cx="64.4" cy="69.3" r=".7"/>
<circle cx="153.3" cy="80.5" r=".7"/>
<circle cx="64.4" cy="124.8" r=".7"/>
<circle cx="153.3" cy="136" r=".7"/>
<circle cx="64.4" cy="173.4" r=".7"/>
<circle cx="157.5" cy="180.4" r=".7"/>
</g>
<!-- layer: TOS_K5 -->
<g fill="#000" stroke="#000" stroke-width=".21">
<path d="M108.9 79.6l.4 .4h-.4zM158.1 80l.4-.4v.4zM108.9 81h.4l-.4 .4zM158.1 81h.4v.4zM20 183.6l.5 .4h-.5zM20 185h.5l-.5 .4z"/>
<path d="M106.4 80l3.4 .5-.5-.5zM106.4 80l3.4 .5h-3.4z"/>
<path d="M158.1 80l2.9 .5v-.5zM158.1 80l2.9 .5h-3.4z"/>
<path d="M106.4 80.5l2.9 .5 .5-.5zM106.4 80.5l2.9 .5h-2.9z"/>
<path d="M157.6 80.5l3.4 .5v-.5zM157.6 80.5l3.4 .5h-2.9z"/>
<path d="M17.6 184l3.3 .5-.4-.5zM17.6 184l3.3 .5h-3.3z"/>
<path d="M17.6 184.5l2.9 .5 .4-.5zM17.6 184.5l2.9 .5h-2.9z"/>
</g>
<!-- layer: TOS_K1 -->
<g fill="none" stroke="#000" stroke-width=".21">
<path d="M22.5 33h44.7M22.5 29.4h44.7M22.5 71.1h44.7M22.5 67.5h44.7M22.5 78.7h44.7M111.3 71.1h44.7M111.3 67.5h44.7M111.3 78.7h44.7M22.5 82.3h44.7M111.3 82.3h44.7M22.5 115.5h44.7M22.5 112h44.7"/>
<path d="M111.3 115.5h44.7M111.3 112h44.7M22.5 126.6h44.7M22.5 123.1h44.7M22.5 137.8h44.7M22.5 134.2h44.7M111.3 126.6h44.7M111.3 123.1h44.7M111.3 137.8h44.7M111.3 134.2h44.7M22.5 175.2h44.7M22.5 171.6h44.7"/>
<path d="M115.5 171.1h44.7M115.5 167.5h44.7M115.5 178.7h44.7M22.5 186.3h44.7M22.5 182.7h44.7M115.5 182.2h44.7M115.5 193.4h44.7M115.5 189.8h44.7"/>
<circle cx="12" cy="31.2" r="1.84"/>
<circle cx="25.3" cy="31.2" r="1.84"/>
<circle cx="64.4" cy="31.2" r="1.84"/>
<circle cx="77.7" cy="31.2" r="1.84"/>
<circle cx="64.4" cy="69.3" r="1.84"/>
<circle cx="77.7" cy="69.3" r="1.84"/>
<circle cx="12" cy="80.5" r="1.84"/>
<circle cx="25.3" cy="80.5" r="1.84"/>
<circle cx="100.9" cy="80.5" r="1.84"/>
<circle cx="114.1" cy="80.5" r="1.84"/>
<circle cx="153.3" cy="80.5" r="1.84"/>
<circle cx="166.6" cy="80.5" r="1.84"/>
<circle cx="12" cy="136" r="1.84"/>
<circle cx="25.3" cy="136" r="1.84"/>
<circle cx="64.4" cy="124.8" r="1.84"/>
<circle cx="77.7" cy="124.9" r="1.84"/>
<circle cx="100.9" cy="124.9" r="1.84"/>
<circle cx="114.1" cy="124.8" r="1.84"/>
<circle cx="153.3" cy="136" r="1.84"/>
<circle cx="166.6" cy="136" r="1.84"/>
<circle cx="64.4" cy="173.4" r="1.84"/>
<circle cx="77.7" cy="173.4" r="1.84"/>
<circle cx="12" cy="184.5" r="1.84"/>
<circle cx="25.3" cy="184.5" r="1.84"/>
<circle cx="105.1" cy="180.5" r="1.84"/>
<circle cx="118.3" cy="180.4" r="1.84"/>
<circle cx="157.5" cy="180.4" r="1.84"/>
<circle cx="170.8" cy="180.5" r="1.84"/>
</g>
<!-- layer: TOS_K2 -->
<g fill="none" stroke="#000" stroke-width=".21">
<path d="M11.1 33h.1M11.2 33l-.1 .1M11.2 33l.1 .1M12.2 33v.1M77.4 33h.1M77.5 33v.1M78.4 33l-.1 .1M78.5 33v.1M78.5 33h-.1M77.4 71.1h.1M77.5 71.1v.1M78.4 71.1l-.1 .1"/>
<path d="M78.5 71.1h.1M78.5 71.1v.1M78.5 71.1h-.1M79.2 78.6v.1M79.6 78.6l.2 .2M79.7 78.6v.1M98.7 71.1h.1M98.8 67.5h.1M98.9 67.5l-.2 .1M99.3 67.5h.1M99.3 71.1v.1M11.1 82.2l.1 .1"/>
<path d="M11.2 82.2l-.1 .2M11.2 82.3l.1 .1M12.2 82.2v.2M79.2 82.3h.1M79.7 82.3h.1M79.7 82.2l-.1 .1M79.8 82.2h-.1M100 82.2l.2 .1M100 82.2v.1M101.1 82.2v.1M166.3 82.2v.2M167.3 82.2l.1 .2"/>
<path d="M167.4 82.2l-.2 .2M79.2 111.9v.1M79.2 115.5v.1M79.6 111.9l.1 .1M79.7 115.5l-.1 .1M79.7 111.9v.1M79.7 115.5v.1M79.7 112h.1M79.8 115.4l-.1 .1M98.7 115.4l.1 .1M98.8 112h-.1M99.3 111.9v.1"/>
<path d="M99.3 115.5v.1M11.1 137.7l.2 .2M11.2 137.8l-.1 .1M12.2 137.8v.1M77.4 126.6h.1M77.5 126.6v.1M78.5 126.6v.1M78.5 126.6l-.2 .1M79.2 134.2h.1M79.2 137.8v.1M79.6 134.2l.2 .1M79.7 134.2h.1"/>
<path d="M79.7 137.8v.1M79.7 137.8l-.1 .1M79.8 137.7l-.1 .1M98.7 137.7l.1 .1M98.8 134.2h.1M98.9 134.2l-.2 .1M99.3 134.2h.1M99.3 137.8v.1M100 126.6l.2 .1M100 126.6v.1M101.1 126.6v.1M166.3 137.8v.1"/>
<path d="M167.3 137.8l.1 .1M167.4 137.7l-.2 .2M9.8 175.1l.2 .1M10 171.6h.1M10 175.2h.1M10 171.6l-.2 .1M10.4 171.6h.1M10.4 175.2h.1M77.4 175.1l.1 .1M77.5 175.2h.1M78.5 175.1v.1M78.5 175.2h.1"/>
<path d="M78.5 175.1l-.2 .1M102.9 171l.2 .2M103 167.5h.1M103 171.1v.1M103.1 167.5l-.2 .1M103.4 167.5h.1M103.4 171.1v.1M172.3 167.5h.1M172.3 171.1v.1M172.7 167.5l.2 .1M172.7 167.5h.1M172.7 171.1v.1"/>
<path d="M172.9 171l-.2 .2M11.1 186.3h.1M11.1 186.2l.2 .1M11.2 186.3h-.1M12.2 186.3h.1M79.2 182.7h.1M79.2 186.3h.1M79.6 182.7h.1M79.7 182.7h.1M79.7 186.3h.1M79.7 186.3h-.1M79.7 182.7l.1 .1"/>
<path d="M79.8 186.2l-.1 .1M102.9 193.3l.2 .1M103 189.8h.1M103 193.4h.1M103.1 189.8l-.2 .1M103.4 189.8h.1M103.4 193.4h.1M104.2 182.1l.2 .2M104.2 182.2v.1M105.3 182.2v.1M170.5 182.2v.1M171.6 182.2v.1"/>
<path d="M171.6 182.1l-.2 .2M172.3 189.8h.1M172.3 193.4h.1M172.7 189.8l.2 .1M172.7 189.8h.1M172.7 193.4h.1M172.9 193.3l-.2 .1"/>
</g>
<g font-size="5.7">
<text x="12.7" y="80.1">Ａ部</text>
<text x="101.6" y="80.1">Ａ部</text>
<text x="148.5" y="79">Ｂ部</text>
<text x="160.9" y="80.1">Ａ部</text>
<text x="114.3" y="124.2">Ｂ部</text>
<text x="25.4" y="183.8">Ｂ部</text>
</g>
<g font-size="5.3">
<text x="59.6" y="29.6">Ｂ部</text>
<text x="12.7" y="30.7">Ａ部</text>
<text x="25.4" y="30.3">Ｂ部</text>
<text x="72" y="30.7">Ａ部</text>
<text x="59.6" y="67.7">Ｂ部</text>
<text x="72" y="68.8">Ａ部</text>
<text x="25.4" y="79.7">Ｂ部</text>
<text x="114.3" y="79.7">Ｂ部</text>
<text x="59.6" y="123.1">Ｂ部</text>
<text x="72" y="124.2">Ａ部</text>
<text x="101.6" y="124.2">Ａ部</text>
<text x="12.7" y="135.5">Ａ部</text>
<text x="25.4" y="135.1">Ｂ部</text>
<text x="148.5" y="134.4">Ｂ部</text>
<text x="160.9" y="135.5">Ａ部</text>
<text x="59.6" y="171.8">Ｂ部</text>
<text x="72" y="172.9">Ａ部</text>
<text x="105.8" y="179.9">Ａ部</text>
<text x="118.5" y="179.6">Ｂ部</text>
<text x="152.8" y="178.9">Ｂ部</text>
<text x="165.1" y="179.9">Ａ部</text>
<text x="12.7" y="183.8">Ａ部</text>
</g>
<g font-size="4.9">
<text x="237.1" y="201.4">三 角 法</text>
<text x="252.9" y="207.8">番</text>
</g>
<text font-size="4.5" x="263" y="206">H310U10029</text>
<g font-size="4.4">
<text x="231.4" y="191.9">番号</text>
<text x="238.8" y="191.9">名 称</text>
<text x="251.9" y="191.9">員数</text>
<text x="258.2" y="191.9">材質・規格</text>
<text x="273.4" y="191.9">部品図番</text>
<text x="284.7" y="191.9">備 考</text>
<text x="214.1" y="195.4">設指</text>
<text x="231.1" y="197.2">度</text>
<text x="231.1" y="194.7">尺</text>
<text x="241.3" y="194.7">日</text>
<text x="252.9" y="194.7">承</text>
<text x="261.4" y="194.7">検</text>
<text x="276.2" y="194.7">設</text>
<text x="284.7" y="194.7">製</text>
<text x="214.1" y="199.3">設指</text>
<text x="214.1" y="203.2">設指</text>
<text x="231.1" y="202.5">法</text>
<text x="252.9" y="202.5">称</text>
<text x="252.9" y="200">名</text>
<text x="159.8" y="207.4">処</text>
<text x="179.9" y="205.3">公</text>
<text x="193.7" y="207.1">記 号</text>
<text x="200.7" y="207.1">年月日</text>
<text x="208.1" y="207.1">担 当</text>
<text x="216.6" y="207.1">変 更 理 由</text>
<text x="252.9" y="205.3">図</text>
</g>
<g font-size="3.7">
<text x="3.5" y="4.9">《H部詳細（埋込敷居スペ－サ－取付け要領図）》</text>
<text x="181.4" y="177.6">注）1．B部の孔にA部の爪が引っ掛かるまでスペーサーを差し込む。</text>
</g>
<g font-size="3.6">
<text x="7.4" y="9.8">片引戸/引分戸用</text>
<text x="7.4" y="49.3">片引戸2枚建用(左勝手）</text>
<text x="96.2" y="49.3">片引戸2枚建用(（右勝手）</text>
<text x="7.4" y="93.7">片引戸3枚建用(左勝手）</text>
<text x="96.2" y="93.7">片引戸3枚建用(（右勝手）</text>
<text x="7.3" y="153.3">引違戸2/4枚建用</text>
<text x="100.4" y="152.8">引違戸3枚建用</text>
</g>
<g font-size="3.1">
<text x="15.4" y="15.8">埋込敷居スペ－サ－(1枚)</text>
<text x="38.2" y="21.2">埋込敷居スペ－サ－(1枚)</text>
<text x="29.1" y="42.1">埋込敷居</text>
<text x="15.4" y="54.5">埋込敷居スペ－サ－(1枚)</text>
<text x="38.2" y="59.3">埋込敷居スペ－サ－(2枚)</text>
<text x="104.2" y="54.5">埋込敷居スペ－サ－(2枚)</text>
<text x="127.1" y="59.3">埋込敷居スペ－サ－(1枚)</text>
<text x="38.6" y="97.5">埋込敷居スペ－サ－(3枚)</text>
<text x="127.5" y="97.5">埋込敷居スペ－サ－(1枚)</text>
<text x="15.4" y="103.5">埋込敷居スペ－サ－(1枚)</text>
<text x="104.2" y="103.5">埋込敷居スペ－サ－(3枚)</text>
<text x="131.7" y="153.1">埋込敷居スペ－サ－(3枚)</text>
<text x="15.4" y="158.5">埋込敷居スペ－サ－(2枚)</text>
<text x="108.4" y="159">埋込敷居スペ－サ－(3枚)</text>
<text x="38.2" y="163.4">埋込敷居スペ－サ－(2枚)</text>
</g>
<text font-size="3" x="257.1" y="201.3">枠 埋込敷居スペーサー取付け要領図（H部）</text>
<g font-size="2.4">
<text x="202.4" y="202">17/02/03</text>
<text x="209.6" y="202.1">車文華</text>
<text x="219" y="202.1">TJ-0056 新規出図</text>
</g>
<g font-size="2.2">
<text x="245.9" y="194.9">16/09/23</text>
<text x="257.1" y="198.7">H310 １７ラシッサ V引戸</text>
</g>
<g font-size="1.9">
<text x="257.3" y="194.8">黒石</text>
<text x="262.5" y="208.9">承認日：2017/02/03</text>
</g>
<g font-size="1.5">
<text x="271.6" y="194.7">崔国栄</text>
<text x="288.5" y="194.7">車文華</text>
</g>
<g font-size="1.3">
<text x="265.2" y="194.6">鈴木荘右</text>
<text x="279.9" y="194.6">佐藤淳一</text>
</g>
</svg>
